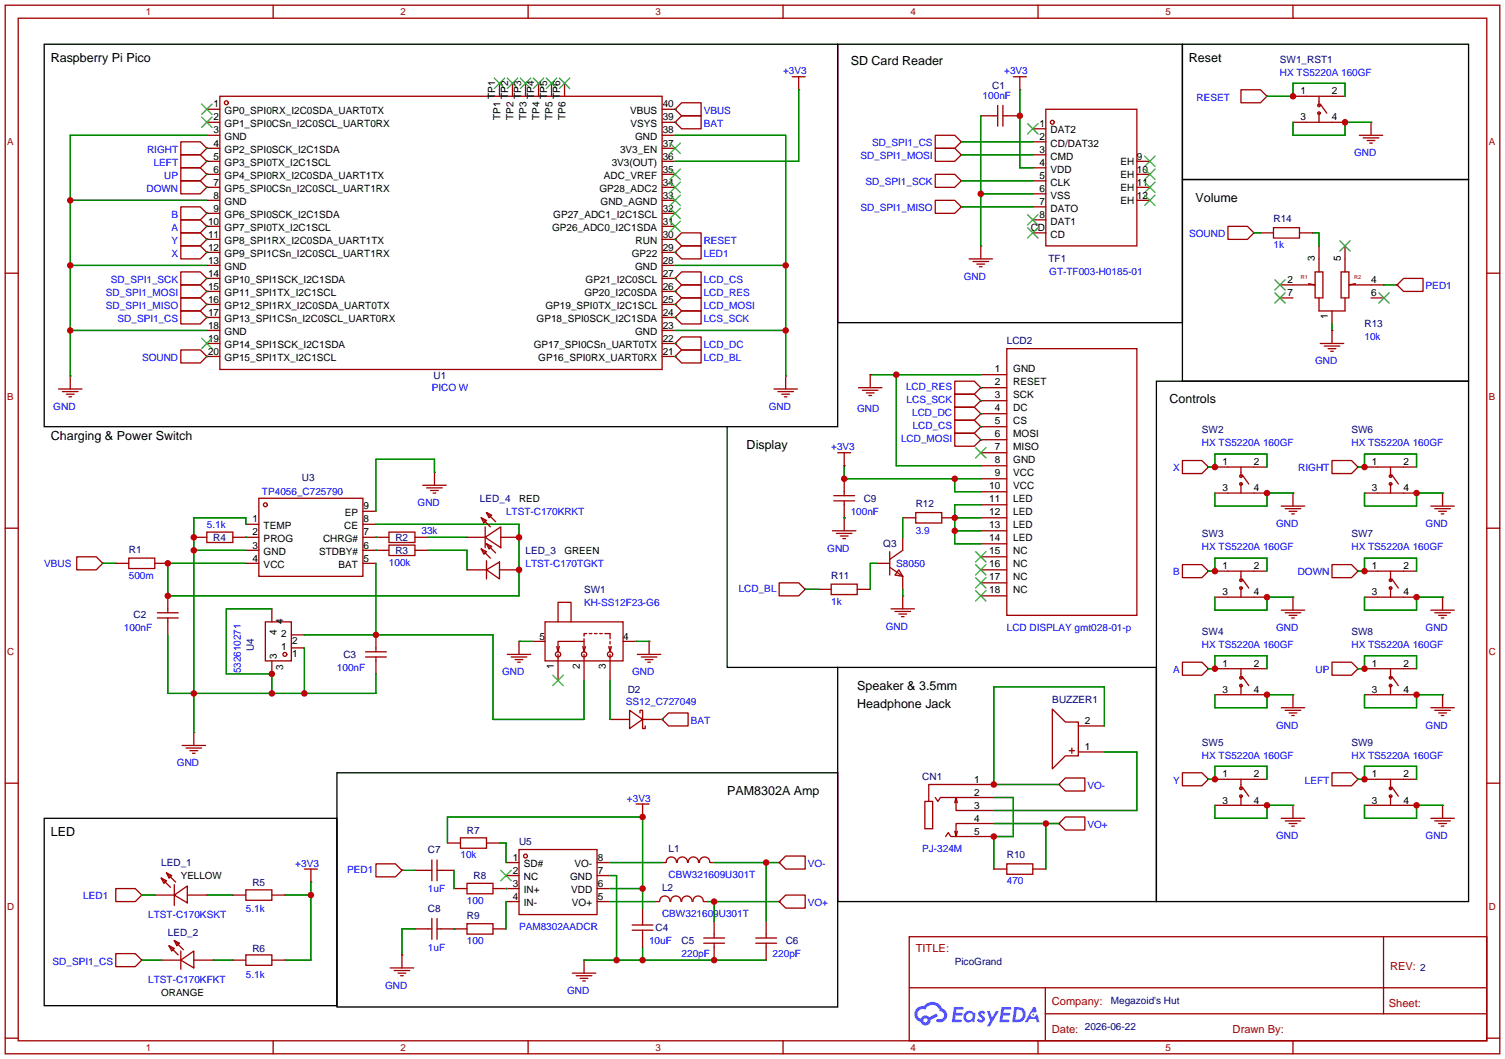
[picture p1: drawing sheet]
<svg xmlns="http://www.w3.org/2000/svg" width="294mm" height="207mm" viewBox="0 0 294 207" stroke-linecap="round" stroke-linejoin="round" font-family="sans-serif">
<g fill="none" stroke="#a10000" stroke-width=".25">
<path d="M1 1h291.9v204.7h-291.9zM3.6 3.6h286.7v199.6h-286.7zM53.3 1v2.6M103.1 1v2.6M152.9 1v2.6M202.7 1v2.6M252.5 1v2.6M1 53.3h2.6M290.3 53.3h2.6M1 103.1h2.6M290.3 103.1h2.6M1 152.9h2.6"/>
<path d="M290.3 152.9h2.6M177.5 182.9h112.8v20.3h-112.8zM177.6 192.8h112.6M204.1 197.9h86.1M204.1 192.8v10.2M270.2 182.9v15M1 202.7h2.6M53.3 203.2v2.5M103.1 203.2v2.5M152.9 203.2v2.5M202.7 203.2v2.5M252.5 203.2v2.5"/>
<path d="M290.3 202.7h2.6"/>
</g>
<g fill="#5487ff">
<path d="M191.2 197.5l.5-.2 .4 .1 .3 .3-.2 .4a.33 .33 0 0 0-.3-.3 .33 .33 0 0 0-.4 .1l.1 .1a.86 .86 0 0 1 .7 .7 .86 .86 0 0 1-.3 .8l-.7 .1-.6-.4 .4-.4 .5 .3 .2-.1v-.2a.88 .88 0 0 1-.6-1.3z"/>
<path d="M192.7 197.4h.6l.4 1.3 .8-1.3h.6l-1.8 3h-.6l.6-1.1z"/>
<path d="M186.3 196.6h1.6l.3 .1-.1 .4h-1.3l-.1 .6h1.1l.2 .3-.3 .3h-1.1l-.1 .8h1.2l.1 .2-.1 .2-1.8 .1z"/>
<path d="M195.6 196.6h1.6l.2 .1v.4h-1.3l-.1 .6h1.1l.2 .3-.3 .3h-1.1l-.1 .8h1.2l.1 .2-.1 .2-1.9 .1z"/>
<path d="M201.7 196.6h.5l.3 .9-.5 .2a.5 .5 0 0 0-.7 .2 .5 .5 0 0 0 .3 .7 .5 .5 0 0 0 .6-.4l.4-.2 .4 1.6h-.6l-.1-.7h-1.2l-.4 .7h-.6z"/>
<path d="M198 196.6l-.4 3h1a1.51 1.51 0 0 0 1.7-1.5 1.51 1.51 0 0 0-1.8-1.5zM198.6 197.1a1.02 1.02 0 0 1 1.1 1.2 1.02 1.02 0 0 1-1.4 .8z"/>
<path d="M188.5 197.6a1.11 1.11 0 0 0-.3 1.6 1.11 1.11 0 0 0 1.6 .2l.5 .2 .2-1.7-.1-.1-.3-.1a1.02 1.02 0 0 0-1.6-.1zM188.6 198.5a.67 .67 0 0 1 1.3 0 .67 .67 0 0 1-1.3 0z"/>
<path d="M179 196.9a1.58 1.58 0 0 0 .8 2.6 1.01 1.01 0 0 0 1.1 .7 1.01 1.01 0 0 0 .8-1.1l1.4-.7-.3-.5-1.3 .7a1.03 1.03 0 0 0-1.7 .3 1 1 0 0 1-.5-1.4 1 1 0 0 1 1.4-.3 1.49 1.49 0 0 1 1.5-1 1.49 1.49 0 0 1 1.4 1.2 .82 .82 0 0 1 .7 1.1 .82 .82 0 0 1-1.2 .5 .31 .31 0 0 0-.3 .3 .31 .31 0 0 0 .3 .3 1.43 1.43 0 0 0 1.8-.9 1.43 1.43 0 0 0-.9-1.8 2.19 2.19 0 0 0-3.7-.5l-.8 .1zM180.3 199.2a.4 .4 0 0 1 .8 0 .4 .4 0 0 1-.8 0z"/>
<circle cx="201.8" cy="198.1" r=".19"/>
</g>
<g fill="none" stroke="#a10000" stroke-width=".25">
<path d="M42.9 18.8h86.4v53.3h-86.4zM97.5 16.3v2.5M100.1 16.3v2.5M102.6 16.3v2.5M105.2 16.3v2.5M107.7 16.3v2.5M110.2 16.3v2.5M154.7 15h2.5M156 17.5h.1M156 15v2.5M197.9 15h2.5M199.1 17.5h.1"/>
<path d="M199.1 15v2.5M242.3 17.5h3.8l1.3 1.3-1.3 1.3h-3.8zM247.4 18.8h.1M252.5 18.8h10.1M257.6 18.8v1.8M35.3 27.7h3.8l1.3 1.3-1.3 1.2h-3.8zM35.3 30.2h3.8l1.3 1.3-1.3 1.3h-3.8zM35.3 32.8h3.8l1.3 1.2-1.3 1.3h-3.8zM35.3 35.3h3.8l1.3 1.3-1.3 1.2h-3.8zM40.4 29h.1M40.4 31.5h.1M40.4 34h.1"/>
<path d="M40.4 36.6h.1M40.4 21.3h2.5M40.4 23.9h2.5M40.4 26.4h2.5M40.4 29h2.5M40.4 31.5h2.5M40.4 34h2.5M40.4 36.6h2.5M40.4 39.1h2.5M129.3 21.3h2.5M129.3 23.9h2.5M129.3 26.4h2.5"/>
<path d="M129.3 29h2.5M129.3 31.5h2.5M129.3 34h2.5M129.3 36.6h2.5M129.3 39.1h2.5M131.8 21.3h.1M131.8 23.9l1.3-1.3h3.8v2.5h-3.8zM131.8 23.9h.1M133.1 20.1h3.8v2.5h-3.8l-1.3-1.3zM182.6 39.1h3.8l1.3 1.3-1.3 1.3h-3.8zM182.6 29h3.8l1.3 1.2-1.3 1.3h-3.8zM182.6 26.4h3.8l1.3 1.3-1.3 1.3h-3.8z"/>
<path d="M182.6 34h3.8l1.3 1.3-1.3 1.3h-3.8zM187.7 30.2h.1M187.7 27.7h.1M187.7 35.3h.1M191.5 22.6h3.3M194.8 20.6v4M195.8 20.6v4M195.8 22.6h3.3M201.7 25.1h2.5M201.7 27.7h2.5M201.7 30.2h2.5M201.7 32.8h2.5"/>
<path d="M201.7 35.3h2.5M201.7 37.8h2.5M204.2 21.3h17.8v26.7h-17.8zM222 31.5h2.5M222 34h2.5M222 36.6h2.5M222 39.1h2.5M252.5 23.9h10.1M257.6 22.1v1.8M257.8 20.3l1.3 1.8M265.4 26.4h4.6M266.2 26.9h3"/>
<path d="M267 27.4h1.5M267.5 27.9h.5M267.7 23.9h.1M267.7 23.9v2.5M35.3 40.4h3.8l1.3 1.3-1.3 1.2h-3.8zM35.3 42.9h3.8l1.3 1.3-1.3 1.3h-3.8zM35.3 45.5h3.8l1.3 1.2-1.3 1.3h-3.8zM35.3 48h3.8l1.3 1.3-1.3 1.2h-3.8zM35.3 53.1h3.8l1.3 1.3-1.3 1.2h-3.8zM35.3 55.6h3.8l1.3 1.3-1.3 1.3h-3.8zM35.3 58.2h3.8l1.3 1.2-1.3 1.3h-3.8zM40.4 41.7h.1"/>
<path d="M40.4 44.2h.1M40.4 46.7h.1M40.4 49.3h.1M40.4 54.4h.1M40.4 56.9h.1M40.4 59.4h.1M40.4 41.7h2.5M40.4 44.2h2.5M40.4 46.7h2.5M40.4 49.3h2.5M40.4 51.8h2.5M40.4 54.4h2.5"/>
<path d="M40.4 56.9h2.5M40.4 59.4h2.5M129.3 41.7h2.5M129.3 44.2h2.5M129.3 46.7h2.5M129.3 49.3h2.5M129.3 51.8h2.5M129.3 54.4h2.5M129.3 56.9h2.5M129.3 59.4h2.5M131.8 46.7h.1M131.8 49.3l1.3-1.3h3.8v2.5h-3.8z"/>
<path d="M131.8 49.3h.1M131.8 54.4h.1M131.8 56.9h.1M131.8 59.4l1.3-1.2h3.8v2.5h-3.8zM131.8 59.4h.1M133.1 45.5h3.8v2.5h-3.8l-1.3-1.3zM133.1 53.1h3.8v2.5h-3.8l-1.3-1.2zM133.1 55.6h3.8v2.6h-3.8l-1.3-1.3zM187.7 40.4h.1M189.2 50.5h4.6M190 51.1h3M190.8 51.6h1.5"/>
<path d="M191.3 52.1h.5M191.5 48h.1M191.5 48v2.5M201.7 40.4h2.5M201.7 42.9h2.5M201.7 45.5h2.5M239.8 44.2h3.8l1.3 1.3-1.3 1.2h-3.8zM244.9 45.5h.1M246.1 45.5h2.6M248.7 44.5h5v2h-5zM249.9 58.2h2.6M253.7 45.5h2.6"/>
<path d="M255.5 55.4l1.3 .2h-6.9M256.8 53.1h1.5v5.1h-1.5zM257.6 48v5.1M257.6 58.2v2.5h5v-2.5M261.9 53.1h1.5v5.1h-1.5zM262.6 48v5.1M264.7 55.4l-1.3 .2h6.9M267.7 58.2h2.6M272.8 55.6h.1M274.1 54.4h3.8v2.5h-3.8l-1.3-1.3zM11.4 75.9h4.6M12.2 76.5h3"/>
<path d="M13 77h1.5M13.5 77.5h.5M13.7 73.4h.1M13.7 73.4v2.5M35.3 60.7h3.8l1.3 1.3-1.3 1.2h-3.8zM35.3 68.3h3.8l1.3 1.3-1.3 1.3h-3.8zM40.4 62h.1M40.4 69.6h.1M40.4 62h2.5M40.4 64.5h2.5M40.4 67.1h2.5M40.4 69.6h2.5"/>
<path d="M129.3 62h2.5M129.3 64.5h2.5M129.3 67.1h2.5M129.3 69.6h2.5M131.8 62l1.3-1.3h3.8v2.5h-3.8zM131.8 62h.1M131.8 67.1h.1M131.8 69.6l1.3-1.3h3.8v2.6h-3.8zM131.8 69.6h.1M133.1 65.8h3.8v2.5h-3.8l-1.3-1.2zM151.1 75.9h4.6M151.9 76.5h3"/>
<path d="M152.7 77h1.5M153.2 77.5h.5M153.4 73.4h.1M153.4 73.4v2.5M167.6 75.7h4.6M168.4 76.2h3M169.2 76.7h1.5M169.7 77.2h.5M169.9 73.2h.1M169.9 73.2v2.5M186.4 77h3.8l1.3 1.2-1.3 1.3h-3.8zM186.4 79.5h3.8l1.3 1.3-1.3 1.2h-3.8z"/>
<path d="M186.4 74.4h3.8l1.3 1.3-1.3 1.3h-3.8zM191.5 78.2h.1M191.5 75.7h.1M191.5 73.2h5.1M191.5 75.7h5.1M191.5 78.2h5.1M196.6 68.1h25.4v52h-25.4zM257.8 67.1h4.6M258.6 67.6h3M259.3 68.1h1.6M259.8 68.6h.5M260.1 64.5h.1"/>
<path d="M260.1 60.7v2.5M260.1 64.5v2.6M50.5 97.3h20.4v15.2h-20.4zM70.9 99.8h2.5M82.5 94.7h4.6M83.3 95.3h3.1M84.1 95.8h1.5M84.6 96.3h.5M84.8 92.2h.1M84.8 92.2v2.5M162.8 97.8h4.1M162.8 96.8h4.1"/>
<path d="M163.6 88.4h2.5M164.8 90.9h.1M164.8 88.4v2.5M164.8 93.5v3.3M164.8 97.8v5.8M186.4 84.6h3.8l1.3 1.3-1.3 1.2h-3.8zM186.4 82h3.8l1.3 1.3-1.3 1.3h-3.8zM191.5 85.9h.1M191.5 83.3h.1M191.5 80.8h.1M191.5 80.8h5.1M191.5 83.3h5.1"/>
<path d="M191.5 85.9h5.1M191.5 88.4h5.1M191.5 90.9h5.1M191.5 93.5h5.1M191.5 96h5.1M191.5 98.6h5.1M230.9 89.9h3.8l1.3 1.3-1.3 1.3h-3.8zM236 91.2h.1M237.2 91.2h10.2M237.2 96.3h10.2M242.3 91.2v1.8M242.3 94.5v1.8"/>
<path d="M242.6 92.7l1.2 1.8M250.2 98.8h4.6M251 99.3h3M251.7 99.8h1.5M252.5 96.3h.1M252.5 96.3v2.5M260.1 89.9h3.8l1.3 1.3-1.3 1.3h-3.8zM265.2 91.2h.1M266.4 91.2h10.2M266.4 96.3h10.2M271.5 91.2v1.8M271.5 94.5v1.8"/>
<path d="M271.8 92.7l1.2 1.8M279.4 98.8h4.6M280.2 99.3h3M280.9 99.8h1.5M281.7 96.3h.1M281.7 96.3v2.5M15 108.7h3.8l1.3 1.3-1.3 1.3h-3.8zM20.1 110h.1M22.6 110h2.5M25.1 109h5.1v2h-5.1zM30.2 110h2.6M30.7 119.6h4.1"/>
<path d="M32.8 116.3v3.3M37.8 104.9h2.6M40.4 103.9h5.1v2h-5.1zM45.5 104.9h5M48 102.4h2.5M48 107.4h2.5M48 110h2.5M53.1 118.9v2.5M70.9 102.4h2.5M70.9 104.9h5M70.9 107.4h5M70.9 110h2.5"/>
<path d="M75.9 103.9h5.1v2h-5.1zM75.9 106.4h5.1v2.1h-5.1zM81 104.9h2.6M81 107.4h2.6M91.2 104.9h3.5M91.2 111.3h3.8M94 101.1l1 .5-.5 .5zM94 107.2l1 .5-.5 .5zM94 101.1l1.8 1.8M94 107.2l1.8 1.8M94.7 104.9l3.1-2v4zM94.7 102.9v4"/>
<path d="M95 100.1l1 .5-.5 .5zM95 111.3l2.5-1.6v3.3zM95 106.2l1 .5-.5 .5zM95 100.1l1.8 1.8M95 109.5v3.5M95 106.2l1.8 1.8M97.5 111.3h3.8M97.8 104.9h3.5M152.1 113.8h3.9l1.2 1.3-1.2 1.2h-3.9zM157.2 115.1h.1M159.8 115.1h2.5M162.3 114h5.1v2.1h-5.1z"/>
<path d="M162.6 103.6h4.5M163.3 104.1h3.1M164.1 104.6h1.5M164.6 105.2h.5M164.8 101.1h.1M167.4 115.1h2.5M171.2 110h2.5M173.7 110.7l2.6 1.8M173.7 107.7v4.6M174 118.9h4.6M174.8 119.4h3M175.5 111.3l.8 1.2-1.5-.2z"/>
<path d="M175.5 119.9h1.5M176.3 116.3h.1M176.3 101.1h2.5M176.3 104.9v2.5l-2.6 1.8M176.3 112.5v2.6M176.3 116.3v2.6M178.8 100.1h5.1v2h-5.1zM183.9 101.1h2.5M191.5 101.1h5.1M191.5 106.2h5.1M191.5 108.7h5.1M191.5 111.3h5.1"/>
<path d="M191.5 113.8h5.1M191.5 116.3h5.1M191.5 103.6h5.1M230.9 110.2h3.8l1.3 1.3-1.3 1.3h-3.8zM236 111.5h.1M237.2 111.5h10.2M237.2 116.6h10.2M242.3 111.5v1.8M242.3 114.8v1.8M242.6 113l1.2 1.8M250.2 119.1h4.6M251 119.6h3"/>
<path d="M252.2 100.3h.5M252.5 116.6h.1M252.5 116.6v2.5M260.1 110.2h3.8l1.3 1.3-1.3 1.3h-3.8zM265.2 111.5h.1M266.4 111.5h10.2M266.4 116.6h10.2M271.5 111.5v1.8M271.5 114.8v1.8M271.8 113l1.2 1.8M279.4 119.1h4.6M280.2 119.6h3"/>
<path d="M281.4 100.3h.5M281.7 116.6h.1M281.7 116.6v2.5M30.7 120.7h4.1M32.8 120.7v3.3M51.8 121.4h5.1v7.6h-5.1zM53.1 129v2.6M56.9 126.5h2.5M56.9 124h2.5M71.4 128.3h4M71.4 127.3h4M73.4 124v3.3"/>
<path d="M73.4 128.3v3.3M99.1 127.8h4.5M99.8 128.3h3.1M100.6 128.8h1.5M101.1 129.3h.5M101.3 125.2h.1M101.3 125.2v2.6M103.9 125.2h2.5M106.4 121.4h15.3v7.6h-15.3zM108.7 126.2l.3 1.1M109 121.4v-3.8h2.5v3.8M109 127.3v-2.1h5v2.1"/>
<path d="M109 127.8v5M109.2 126.2l-.2 1.1M113.8 126.2l.2 1.1M114 124.7v.5M114 127.8v5M114.3 126.2l-.3 1.1M114.6 123.7h-.6v.5M115.1 123.7h.5M116.1 123.7h.5M117.1 123.7h.5M118.1 123.7h1v1M118.9 126.2l.2 1.1 .3-1.1"/>
<path d="M119.1 125.2v.5M119.1 126.2v.5M119.1 127.8v5M121.7 125.2h2.5M122.9 138.7l2.6 1.8-2.6 1.7zM124.5 127.8h4.5M125 139.2v-.5h.5v3.5h.5v-.5M125.2 128.3h3.1M126 128.8h1.5M126.5 129.3h.5M126.7 125.2h.1M126.7 125.2v2.6"/>
<path d="M130.6 139.2h3.8v2.5h-3.8l-1.3-1.2zM176 120.4h.5M205.5 138.4l2.5 2.6h2.6v6.6h-2.6l-2.5 2.5zM230.9 129.3h3.8l1.3 1.3-1.3 1.2h-3.8zM236 130.6h.1M237.2 130.6h10.2M237.2 135.6h10.2M242.3 130.6v1.7M242.3 133.9v1.7M242.6 132.1l1.2 1.8M250.2 138.2h4.6M251 138.7h3"/>
<path d="M251.7 120.1h1.5M251.7 139.2h1.5M252.2 120.7h.5M252.2 139.7h.5M252.5 135.6h.1M252.5 135.6v2.6M260.1 129.3h3.8l1.3 1.3-1.3 1.2h-3.8zM265.2 130.6h.1M266.4 130.6h10.2M266.4 135.6h10.2M271.5 130.6v1.7M271.5 133.9v1.7"/>
<path d="M271.8 132.1l1.2 1.8M279.4 138.2h4.6M280.2 138.7h3M280.9 120.1h1.5M280.9 139.2h1.5M281.4 120.7h.5M281.4 139.7h.5M281.7 135.6h.1M281.7 135.6v2.6M35.6 145.5h4.5M36.3 146.1h3.1M37.1 146.6h1.5"/>
<path d="M37.6 147.1h.5M37.8 143h.1M37.8 143v2.5M119.1 140.5h3.8M124.2 157h2.5M125.5 159.5h.1M125.5 140.5h3.8M125.5 157v2.5M129.3 140.5h.1M180.6 156.5h1.5v5.3h-1.5zM182.6 155.7l.5 .8 .5-.8h10.5M186.4 156.7l.3-1v2.5h7.4"/>
<path d="M186.7 155.7l.2 1M194.1 153.2h-12.7v3.3M206.8 153.2h.1M208 151.9h3.8v2.5h-3.8l-1.2-1.2zM208 159.5h3.8v2.6h-3.8l-1.2-1.3zM208.8 146.6h1M209.3 146.1v1M210.6 141.7h5M210.6 146.8h5M230.9 150.9h3.8l1.3 1.2-1.3 1.3h-3.8zM236 152.1h.1M237.2 152.1h10.2"/>
<path d="M237.2 157.2h10.2M242.3 152.1v1.8M242.3 155.4v1.8M242.6 153.7l1.2 1.7M250.2 159.8h4.6M252.5 157.2h.1M252.5 157.2v2.6M260.1 150.9h3.8l1.3 1.2-1.3 1.3h-3.8zM265.2 152.1h.1M266.4 152.1h10.2M266.4 157.2h10.2M271.5 152.1v1.8"/>
<path d="M271.5 155.4v1.8M271.8 153.7l1.2 1.7M279.4 159.8h4.6M281.7 157.2h.1M281.7 157.2v2.6M22.6 173.5h3.8l1.3 1.3-1.3 1.2h-3.8zM27.7 174.8h.1M30.2 174.8h3.8M31.5 171.5l1 .5-.5 .5zM31.5 171.5l1.8 1.7M32.5 170.4l1 .5-.5 .6zM32.5 170.4l1.8 1.8"/>
<path d="M34 174.8l2.6-1.8v3.3zM34 172.7v4.1M36.6 174.8h3.8M45.5 174.8h2.5M48 173.7h5.1v2.1h-5.1zM53.1 174.8h2.5M59.4 169.7h2.6M60.7 172.2h.1M60.7 169.7v2.5M73.4 168.7h3.8l1.3 1.2-1.3 1.3h-3.8zM78.5 169.9h.1M81 169.9h3.3"/>
<path d="M84.3 167.9v4.1M84.3 179.3v4.1M85.3 167.9v4.1M85.3 179.3v4.1M85.3 169.9h3.3M87.4 164.6h2.5M88.6 173.5h2.6M89.9 163.6h5.1v2h-5.1zM91.2 172.5h5.1v2h-5.1zM95 164.6h2.5M96.3 173.5h5M98.8 168.4h2.5"/>
<path d="M98.8 170.9h2.5M98.8 176h2.5M101.3 165.9h15.3v12.7h-15.3zM116.6 168.4h2.5M116.6 170.9h2.5M116.6 173.5h2.5M116.6 176h2.5M125.5 177.3v3.3M128 176h.8M128.8 176a1.01 1.01 0 0 1 1-1.1 1.01 1.01 0 0 1 1 1.1M129.3 168.4h.7M130.1 168.4a1.01 1.01 0 0 1 1-1.1 1.01 1.01 0 0 1 1 1.1"/>
<path d="M131 176a1.01 1.01 0 0 1 1-1.1 1.01 1.01 0 0 1 1 1.1M132.2 168.4a1.01 1.01 0 0 1 1-1.1 1.01 1.01 0 0 1 1.1 1.1M133.1 176a1.01 1.01 0 0 1 1-1.1 1.01 1.01 0 0 1 1 1.1M134.4 168.4a1.01 1.01 0 0 1 1-1.1 1.01 1.01 0 0 1 1 1.1M135.3 176a1.01 1.01 0 0 1 1-1.1 1.01 1.01 0 0 1 1 1.1M136.6 168.4a1.01 1.01 0 0 1 1-1.1 1.01 1.01 0 0 1 1 1.1M137.4 176h.8M138.7 168.4h.7M139.4 179.8v3.3M149.6 179.8v3.3M152.1 168.4l1.3-1.3h3.8v2.6h-3.8zM152.1 168.4h.1"/>
<path d="M152.1 176l1.3-1.2h3.8v2.5h-3.8zM152.1 176h.1M184.7 163.3l.5-.7 .5 .7h8.4M186.9 162.3l-.2 1M194.1 160.8h-7.4v2.5l-.3-1M194.1 169.7h2.5M196.6 168.7h5.1v2h-5.1zM201.7 169.7h2.5M206.8 160.8h.1M251 160.3h3M251.7 160.8h1.5M252.2 161.3h.5"/>
<path d="M280.2 160.3h3M280.9 160.8h1.5M281.4 161.3h.5M22.6 186.2h3.8l1.3 1.3-1.3 1.2h-3.8zM27.7 187.5h.1M31.5 187.5h3.8M33 184.7l1 .5-.5 .5zM33 184.7l1.8 1.7M34 183.6l1.1 .6-.6 .5zM34 183.6l1.8 1.8M35.3 187.5l2.5-1.8v3.3zM35.3 185.7v3.5"/>
<path d="M37.8 187.5h3.9M45.5 187.5h2.5M48 186.4h5.1v2.1h-5.1zM53.1 187.5h2.5M76.2 189h4.6M77 189.5h3M77.7 190h1.5M78.2 190.5h.5M78.5 186.4h.1M78.5 186.4v2.6M81 181.4h3.3M85.3 181.4h5.9"/>
<path d="M91.2 180.3h5.1v2.1h-5.1zM96.3 181.4h2.5M111.8 190h4.5M112.5 190.5h3.1M113.3 191h1.5M113.8 191.5h.5M114 187.5h.1M114 187.5v2.5M123.4 180.6h4.1M123.4 181.6h4.1M125.5 181.6v3.3M137.4 184.2h4.1"/>
<path d="M137.4 183.1h4.1M139.4 184.2v3.3M147.6 184.2h4M147.6 183.1h4M149.6 184.2v3.3"/>
<circle cx="44.2" cy="20.1" r=".38"/>
<circle cx="205.5" cy="23.9" r=".38"/>
<circle cx="257.6" cy="20.6" r=".25"/>
<circle cx="257.6" cy="22.1" r=".25"/>
<circle cx="51.8" cy="98.6" r=".38"/>
<circle cx="242.3" cy="94.5" r=".25"/>
<circle cx="242.3" cy="93" r=".25"/>
<circle cx="271.5" cy="94.5" r=".25"/>
<circle cx="271.5" cy="93" r=".25"/>
<circle cx="242.3" cy="113.3" r=".25"/>
<circle cx="242.3" cy="114.8" r=".25"/>
<circle cx="271.5" cy="113.3" r=".25"/>
<circle cx="271.5" cy="114.8" r=".25"/>
<circle cx="55.6" cy="127.8" r=".38"/>
<circle cx="109" cy="127.8" r=".51"/>
<circle cx="114" cy="127.8" r=".51"/>
<circle cx="119.1" cy="127.8" r=".51"/>
<circle cx="242.3" cy="133.9" r=".25"/>
<circle cx="242.3" cy="132.3" r=".25"/>
<circle cx="271.5" cy="133.9" r=".25"/>
<circle cx="271.5" cy="132.3" r=".25"/>
<circle cx="242.3" cy="155.4" r=".25"/>
<circle cx="242.3" cy="153.9" r=".25"/>
<circle cx="271.5" cy="155.4" r=".25"/>
<circle cx="271.5" cy="153.9" r=".25"/>
<circle cx="102.6" cy="167.1" r=".38"/>
</g>
<g fill="none" stroke="#3c3" stroke-width=".25">
<path d="M96.5 15.2l2.1 2.1M98.6 15.2l-2.1 2.1M99.1 15.2l2 2.1M101.1 15.2l-2 2.1M101.6 15.2l2 2.1M103.6 15.2l-2 2.1M104.1 15.2l2.1 2.1M106.2 15.2l-2.1 2.1M106.7 15.2l2 2.1M108.7 15.2l-2 2.1M109.2 15.2l2.1 2.1M111.3 15.2l-2.1 2.1"/>
<path d="M39.4 20.3l2 2.1M39.4 22.9l2 2M41.4 20.3l-2 2.1M41.4 22.9l-2 2M130.8 38.1l2 2M130.8 35.6l2 2M130.8 33l2 2.1M130.8 27.9l2 2.1M132.8 38.1l-2 2M132.8 35.6l-2 2M132.8 33l-2 2.1M132.8 27.9l-2 2.1"/>
<path d="M200.7 24.1l2 2.1M202.7 24.1l-2 2.1M223.5 30.5l2.1 2M223.5 33l2.1 2.1M223.5 35.6l2.1 2M223.5 38.1l2.1 2M225.6 30.5l-2.1 2M225.6 33l-2.1 2.1M225.6 35.6l-2.1 2M225.6 38.1l-2.1 2M130.8 43.2l2 2M130.8 40.6l2 2.1"/>
<path d="M132.8 43.2l-2 2M132.8 40.6l-2 2.1M200.7 41.9l2 2M200.7 44.5l2 2M202.7 41.9l-2 2M202.7 44.5l-2 2M248.9 57.2l2.1 2M248.9 54.6l2.1 2M251 57.2l-2.1 2M251 54.6l-2.1 2M261.6 47l2.1 2M263.7 47l-2.1 2"/>
<path d="M269.2 57.2l2.1 2M271.3 57.2l-2.1 2M39.4 66l2 2.1M41.4 66l-2 2.1M190.5 87.4l2 2M192.5 87.4l-2 2M190.5 107.7l2 2M190.5 110.2l2 2.1M190.5 112.8l2 2M190.5 115.3l2 2M192.5 107.7l-2 2M192.5 110.2l-2 2.1"/>
<path d="M192.5 112.8l-2 2M192.5 115.3l-2 2M107.9 131.8l2.1 2.1M110 131.8l-2.1 2.1M97.8 169.9l2 2.1M99.8 169.9l-2 2.1"/>
</g>
<path d="M8.6 8.6h155v74.7h-155zM163.6 8.6h67.3v54.4h-67.3zM230.9 8.6h55.9v26.5h-55.9zM230.9 35.1h55.9v39.3h-55.9zM225.8 74.4h61v101.6h-61zM142 83.3v47h21.6M163.6 130.3h62.2v45.7h-62.2zM8.6 159.8h57.2v36.5h-57.2zM65.8 150.9h97.8v45.7h-97.8z" fill="none" stroke="#000" stroke-width=".25"/>
<g fill="none" stroke="#008700" stroke-width=".25">
<path d="M156 17.5v14h-24.2M199.1 17.5v15.3h2.6M247.4 18.8h5.1v-2.5h10.1v2.5M13.7 39.1h26.7M40.4 29h.1M40.4 31.5h.1M40.4 34h.1M40.4 36.6h.1M40.4 26.4h-26.7v47M131.8 23.9h.1M131.8 21.3h.1M131.8 26.4h21.6v47"/>
<path d="M187.7 27.7h14M187.7 35.3h14M187.7 30.2h14M191.5 22.6v25.4M191.5 37.8h10.2M252.5 23.9v2.5h10.1v-2.5h5.1M13.7 51.8h26.7M40.4 41.7h.1M40.4 44.2h.1M40.4 46.7h.1M40.4 49.3h.1M40.4 54.4h.1"/>
<path d="M40.4 56.9h.1M40.4 59.4h.1M131.8 59.4h.1M131.8 56.9h.1M131.8 54.4h.1M131.8 49.3h.1M131.8 46.7h.1M131.8 51.8h21.6M187.7 40.4h14M244.9 45.5h1.2M256.3 45.5h1.3v2.5M270.3 55.6h2.5"/>
<path d="M13.7 64.5h26.7M40.4 62h.1M40.4 69.6h.1M131.8 69.6h.1M131.8 67.1h.1M131.8 62h.1M131.8 64.5h21.6M169.9 73.2h21.6M175 73.2v17.7h16.5M191.5 78.2h.1M191.5 75.7h.1M260.1 63.2v1.3"/>
<path d="M84.8 92.2v-2.5h-11.4v10.1M164.8 90.9v2.6h26.7M186.4 93.5v2.5h5.1M191.5 85.9h.1M191.5 83.3h.1M191.5 80.8h.1M191.5 98.6h-5.1v7.6h5.1M236 91.2h1.2v-2.6h10.2v2.6M237.2 96.3v2.5h10.2v-2.5h5.1M265.2 91.2h1.2v-2.6h10.2v2.6M266.4 96.3v2.5h10.2v-2.5h5.1M20.1 110h2.5"/>
<path d="M37.8 107.4h10.2M48 104.9h.1M48 102.4v-1.3h-10.2v41.9M53.1 118.9h-8.9v12.7h8.9v3.8M73.4 104.9h.1M73.4 107.4h.1M73.4 102.4h27.9v13.9h-68.5v-6.3h15.2M73.4 110v14M83.6 107.4h7.6v3.9M83.6 104.9h7.6M157.2 115.1h2.6M164.8 101.1h.1"/>
<path d="M171.2 110h-1.3v5.1M176.3 101.1v3.8M176.3 115.1v1.2M186.4 101.1h5.1M186.4 103.6h5.1M236 111.5h1.2v-2.5h10.2v2.5M237.2 116.6v2.5h10.2v-2.5h5.1M265.2 111.5h1.2v-2.5h10.2v2.5M266.4 116.6v2.5h10.2v-2.5h5.1M32.8 124v11.4h40.6v-3.8M59.4 126.5v8.9M59.4 124h36.9v16.5h17.7v-7.7"/>
<path d="M101.3 125.2h2.6M119.1 132.8v7.7M124.2 125.2h2.5M236 130.6h1.2v-2.6h10.2v2.6M237.2 135.6v2.6h10.2v-2.6h5.1M265.2 130.6h1.2v-2.6h10.2v2.6M266.4 135.6v2.6h10.2v-2.6h5.1M129.3 140.5h.1M194.1 155.7h3.8v7.6h-3.8v6.4M215.6 146.8h6.4v11.4h-27.9M215.6 141.7v-7.6h-21.5v19.1h12.7M236 152.1h1.2v-2.5h10.2v2.5"/>
<path d="M237.2 157.2v2.6h10.2v-2.6h5.1M265.2 152.1h1.2v-2.5h10.2v2.5M266.4 157.2v2.6h10.2v-2.6h5.1M27.7 174.8h2.5M40.4 174.8h5.1M55.6 174.8h5.1M60.7 172.2v15.3h-5.1M78.5 169.9h2.5M87.4 164.6v-5.1h38.1v17.8M88.6 169.9v3.6M97.5 164.6h1.3v3.8M98.8 173.5h.1"/>
<path d="M98.8 176v5.4M119.1 170.9h1.3v16.6M119.1 176h8.9M119.1 173.5h6.4M119.1 168.4h10.2M138.2 176h13.9M139.4 168.4h12.7M139.4 176v3.8M149.6 168.4v11.4M194.1 160.8h12.7M204.2 160.8v8.9M27.7 187.5h3.8"/>
<path d="M41.7 187.5h3.8M81 181.4h-2.5v5M88.6 181.4h.1M114 187.5h35.6M125.5 184.9v2.6"/>
</g>
<g fill="#c00">
<circle cx="13.7" cy="64.5" r=".63"/>
<circle cx="13.7" cy="51.8" r=".63"/>
<circle cx="13.7" cy="39.1" r=".63"/>
<circle cx="153.4" cy="64.5" r=".63"/>
<circle cx="153.4" cy="51.8" r=".63"/>
<circle cx="191.5" cy="37.8" r=".63"/>
<circle cx="199.1" cy="22.6" r=".63"/>
<circle cx="252.5" cy="18.8" r=".63"/>
<circle cx="262.6" cy="23.9" r=".63"/>
<circle cx="247.4" cy="96.3" r=".63"/>
<circle cx="237.2" cy="91.2" r=".63"/>
<circle cx="247.4" cy="116.6" r=".63"/>
<circle cx="237.2" cy="111.5" r=".63"/>
<circle cx="247.4" cy="135.6" r=".63"/>
<circle cx="237.2" cy="130.6" r=".63"/>
<circle cx="247.4" cy="157.2" r=".63"/>
<circle cx="237.2" cy="152.1" r=".63"/>
<circle cx="276.6" cy="96.3" r=".63"/>
<circle cx="266.4" cy="91.2" r=".63"/>
<circle cx="276.6" cy="116.6" r=".63"/>
<circle cx="266.4" cy="111.5" r=".63"/>
<circle cx="276.6" cy="135.6" r=".63"/>
<circle cx="266.4" cy="130.6" r=".63"/>
<circle cx="276.6" cy="157.2" r=".63"/>
<circle cx="266.4" cy="152.1" r=".63"/>
<circle cx="101.3" cy="104.9" r=".63"/>
<circle cx="101.3" cy="111.3" r=".63"/>
<circle cx="32.8" cy="116.3" r=".63"/>
<circle cx="32.8" cy="110" r=".63"/>
<circle cx="53.1" cy="135.4" r=".63"/>
<circle cx="37.8" cy="135.4" r=".63"/>
<circle cx="37.8" cy="107.4" r=".63"/>
<circle cx="37.8" cy="104.9" r=".63"/>
<circle cx="59.4" cy="135.4" r=".63"/>
<circle cx="53.1" cy="131.6" r=".63"/>
<circle cx="73.4" cy="124" r=".63"/>
<circle cx="120.4" cy="187.5" r=".63"/>
<circle cx="125.5" cy="187.5" r=".63"/>
<circle cx="139.4" cy="187.5" r=".63"/>
<circle cx="125.5" cy="173.5" r=".63"/>
<circle cx="125.5" cy="159.5" r=".63"/>
<circle cx="139.4" cy="176" r=".63"/>
<circle cx="149.6" cy="168.4" r=".63"/>
<circle cx="194.1" cy="163.3" r=".63"/>
<circle cx="204.2" cy="160.8" r=".63"/>
<circle cx="194.1" cy="153.2" r=".63"/>
<circle cx="186.4" cy="103.6" r=".63"/>
<circle cx="186.4" cy="101.1" r=".63"/>
<circle cx="186.4" cy="93.5" r=".63"/>
<circle cx="164.8" cy="93.5" r=".63"/>
<circle cx="175" cy="73.2" r=".63"/>
<circle cx="60.7" cy="174.8" r=".63"/>
</g>
<g font-size="2.4">
<text x="9.9" y="12.2">Raspberry Pi Pico</text>
<text x="166.1" y="12.7">SD Card Reader</text>
<text x="232.2" y="12.2">Reset</text>
<text x="233.4" y="39.4">Volume</text>
<text x="228.3" y="78.8">Controls</text>
<text x="9.9" y="85.8">Charging &amp; Power Switch</text>
<text x="145.8" y="87.7">Display</text>
<text x="167.4" y="134.6">Speaker &amp; 3.5mm</text>
<text x="167.4" y="138.2">Headphone Jack</text>
<text x="142" y="155.2">PAM8302A Amp</text>
<text x="9.9" y="163.3">LED</text>
</g>
<g font-size="2.2" fill="#a00000">
<text x="178.8" y="185.9">TITLE:</text>
<text x="271.4" y="189.3">REV: 2</text>
<text x="205.4" y="196.1">Company:</text>
<text x="271.2" y="196.6">Sheet:</text>
<text x="205.4" y="201.7">Date:</text>
<text x="240.7" y="201.7">Drawn By:</text>
</g>
<g font-size="2" fill="#00f">
<text x="152.9" y="14.5">+3V3</text>
<text x="196.1" y="14.5">+3V3</text>
<text x="249.9" y="14.7">HX TS5220A 160GF</text>
<text x="137.4" y="22.2">VBUS</text>
<text x="191.9" y="19.4">100nF</text>
<text x="233.6" y="19.7">RESET</text>
<text x="28.7" y="29.8">RIGHT</text>
<text x="137.4" y="24.7">BAT</text>
<text x="170.3" y="28.5">SD_SPI1_CS</text>
<text x="30" y="32.4">LEFT</text>
<text x="32.1" y="34.9">UP</text>
<text x="168" y="31.1">SD_SPI1_MOSI</text>
<text x="264.4" y="30.5">GND</text>
<text x="28.6" y="37.5">DOWN</text>
<text x="168" y="41.2">SD_SPI1_MISO</text>
<text x="169" y="36.1">SD_SPI1_SCK</text>
<text x="33.5" y="42.5">B</text>
<text x="33.5" y="45.1">A</text>
<text x="33.5" y="47.6">Y</text>
<text x="137.4" y="47.6">RESET</text>
<text x="232.2" y="46.3">SOUND</text>
<text x="33.5" y="50.2">X</text>
<text x="137.4" y="50.1">LED1</text>
<text x="204.9" y="53.7">GT-TF003-H0185-01</text>
<text x="248.7" y="48.4">1k</text>
<text x="20.7" y="57.8">SD_SPI1_MOSI</text>
<text x="21.7" y="55.2">SD_SPI1_SCK</text>
<text x="137.4" y="55.2">LCD_CS</text>
<text x="137.4" y="57.7">LCD_RES</text>
<text x="188.2" y="54.7">GND</text>
<text x="278.4" y="56.5">PED1</text>
<text x="20.7" y="60.3">SD_SPI1_MISO</text>
<text x="23" y="62.9">SD_SPI1_CS</text>
<text x="137.4" y="60.3">LCD_MOSI</text>
<text x="137.4" y="62.8">LCS_SCK</text>
<text x="27.7" y="70.5">SOUND</text>
<text x="137.4" y="67.9">LCD_DC</text>
<text x="137.4" y="70.4">LCD_BL</text>
<text x="256.8" y="71.2">GND</text>
<text x="266.4" y="66.5">10k</text>
<text x="84.3" y="76.4">PICO W</text>
<text x="176.9" y="76.2">LCD_RES</text>
<text x="10.4" y="80.1">GND</text>
<text x="150.1" y="80.1">GND</text>
<text x="167.4" y="80.4">GND</text>
<text x="177" y="78.8">LCS_SCK</text>
<text x="178.1" y="81.3">LCD_DC</text>
<text x="178.2" y="83.8">LCD_CS</text>
<text x="162.3" y="87.8">+3V3</text>
<text x="175.9" y="86.4">LCD_MOSI</text>
<text x="234.7" y="87.1">HX TS5220A 160GF</text>
<text x="263.9" y="87.1">HX TS5220A 160GF</text>
<text x="229.1" y="92">X</text>
<text x="253.5" y="92">RIGHT</text>
<text x="51.2" y="96.6">TP4056_C725790</text>
<text x="81.5" y="98.8">GND</text>
<text x="98.8" y="100.5">LTST-C170KRKT</text>
<text x="166.1" y="100.5">100nF</text>
<text x="40.4" y="103">5.1k</text>
<text x="82.3" y="104.3">33k</text>
<text x="161.5" y="107.7">GND</text>
<text x="178.8" y="104.3">3.9</text>
<text x="234.7" y="107.5">HX TS5220A 160GF</text>
<text x="249.2" y="102.9">GND</text>
<text x="263.9" y="107.5">HX TS5220A 160GF</text>
<text x="278.4" y="102.9">GND</text>
<text x="8.6" y="110.7">VBUS</text>
<text x="25.1" y="113">500m</text>
<text x="75.9" y="110.4">100k</text>
<text x="102.6" y="110.7">LTST-C170TGKT</text>
<text x="175" y="110.7">S8050</text>
<text x="229.1" y="112.3">B</text>
<text x="253.4" y="112.3">DOWN</text>
<text x="114" y="118.3">KH-SS12F23-G6</text>
<text x="144.3" y="115.6">LCD_BL</text>
<text x="162.3" y="118">1k</text>
<text x="24.2" y="123.3">100nF</text>
<text x="173" y="123">GND</text>
<text x="196.6" y="123.1">LCD DISPLAY gmt028-01-p</text>
<text x="249.2" y="123.2">GND</text>
<text x="278.4" y="123.2">GND</text>
<text x="47" y="131.5" transform="rotate(-90 47 131.5)">532610271</text>
<text x="65.8" y="131">100nF</text>
<text x="98" y="131.9">GND</text>
<text x="123.4" y="131.9">GND</text>
<text x="229.1" y="131.4">A</text>
<text x="234.7" y="126.5">HX TS5220A 160GF</text>
<text x="256.9" y="131.4">UP</text>
<text x="263.9" y="126.5">HX TS5220A 160GF</text>
<text x="122.2" y="137.7">SS12_C727049</text>
<text x="134.9" y="141.3">BAT</text>
<text x="249.2" y="142.3">GND</text>
<text x="278.4" y="142.3">GND</text>
<text x="34.5" y="149.6">GND</text>
<text x="234.7" y="148.1">HX TS5220A 160GF</text>
<text x="263.9" y="148.1">HX TS5220A 160GF</text>
<text x="212.3" y="154">VO-</text>
<text x="229.1" y="153">Y</text>
<text x="254.8" y="153">LEFT</text>
<text x="122.4" y="156.5">+3V3</text>
<text x="212.3" y="161.6">VO+</text>
<text x="89.9" y="167.6">10k</text>
<text x="180.1" y="166.3">PJ-324M</text>
<text x="249.2" y="163.9">GND</text>
<text x="278.4" y="163.9">GND</text>
<text x="57.7" y="169.2">+3V3</text>
<text x="67.8" y="170.5">PED1</text>
<text x="130.6" y="171.4">CBW321609U301T</text>
<text x="157.7" y="169.2">VO-</text>
<text x="196.6" y="172.6">470</text>
<text x="16.3" y="175.4">LED1</text>
<text x="29" y="179.2">LTST-C170KSKT</text>
<text x="48" y="178">5.1k</text>
<text x="83.6" y="174.2">1uF</text>
<text x="91.2" y="176.5">100</text>
<text x="129.3" y="179">CBW321609U301T</text>
<text x="157.7" y="176.9">VO+</text>
<text x="83.6" y="185.6">1uF</text>
<text x="91.2" y="184.3">100</text>
<text x="101.3" y="181.5">PAM8302AADCR</text>
<text x="126.7" y="184.3">10uF</text>
<text x="10.3" y="188.3">SD_SPI1_CS</text>
<text x="29" y="191.9">LTST-C170KFKT</text>
<text x="48" y="190.9">5.1k</text>
<text x="133.1" y="186.9">220pF</text>
<text x="150.9" y="186.9">220pF</text>
<text x="75.2" y="193.1">GND</text>
<text x="110.7" y="194.1">GND</text>
</g>
<g font-size="2" fill="#000080">
<text x="193.7" y="17.3">C1</text>
<text x="249.9" y="12.2">SW1_RST1</text>
<text x="248.7" y="43.4">R14</text>
<text x="204.7" y="51.2">TF1</text>
<text x="266.4" y="63.9">R13</text>
<text x="196.6" y="67.2">LCD2</text>
<text x="84.7" y="74.1">U1</text>
<text x="234.7" y="84.6">SW2</text>
<text x="263.9" y="84.6">SW6</text>
<text x="58.9" y="93.8">U3</text>
<text x="93.7" y="98">LED_4</text>
<text x="168.7" y="98">C9</text>
<text x="178.8" y="99">R12</text>
<text x="25.1" y="107.9">R1</text>
<text x="41.7" y="105.6">R4</text>
<text x="77.2" y="105.6">R2</text>
<text x="172.5" y="106.9">Q3</text>
<text x="234.7" y="104.9">SW3</text>
<text x="263.9" y="104.9">SW7</text>
<text x="77.2" y="108.1">R3</text>
<text x="102.6" y="108.1">LED_3</text>
<text x="162.3" y="113">R11</text>
<text x="114" y="115.7">SW1</text>
<text x="26.1" y="120.7">C2</text>
<text x="234.7" y="124">SW4</text>
<text x="263.9" y="124">SW8</text>
<text x="49.5" y="127.1" transform="rotate(-90 49.5 127.1)">U4</text>
<text x="67.1" y="128.4">C3</text>
<text x="122.6" y="135.4">D2</text>
<text x="205.5" y="137.3">BUZZER1</text>
<text x="234.7" y="145.6">SW5</text>
<text x="263.9" y="145.6">SW9</text>
<text x="180.1" y="152.3">CN1</text>
<text x="83.6" y="166.5">C7</text>
<text x="91.2" y="162.7">R7</text>
<text x="101.3" y="165">U5</text>
<text x="130.6" y="166.3">L1</text>
<text x="196.6" y="167.6">R10</text>
<text x="31.5" y="169.1">LED_1</text>
<text x="49.3" y="172.9">R5</text>
<text x="92.5" y="171.6">R8</text>
<text x="129.3" y="173.9">L2</text>
<text x="83.6" y="178">C8</text>
<text x="91.2" y="179.5">R9</text>
<text x="32.8" y="182.8">LED_2</text>
<text x="49.3" y="185.9">R6</text>
<text x="128" y="181.8">C4</text>
<text x="133.1" y="184.3">C5</text>
<text x="153.4" y="184.3">C6</text>
<text x="186.4" y="188.4">PicoGrand</text>
<text x="216.9" y="196">Megazoid's Hut</text>
<text x="211.8" y="201.1">2026-06-22</text>
</g>
<g font-size="2">
<text x="41.7" y="21">1</text>
<text x="41.7" y="23.5">2</text>
<text x="43.9" y="22.3">GP0_SPI0RX_I2C0SDA_UART0TX</text>
<text x="96.7" y="19.3" transform="rotate(-90 96.7 19.3)">TP1</text>
<text x="97.7" y="23.4" transform="rotate(-90 97.7 23.4)">TP1</text>
<text x="99.2" y="19.3" transform="rotate(-90 99.2 19.3)">TP2</text>
<text x="100.3" y="23.4" transform="rotate(-90 100.3 23.4)">TP2</text>
<text x="101.8" y="19.3" transform="rotate(-90 101.8 19.3)">TP3</text>
<text x="102.8" y="23.4" transform="rotate(-90 102.8 23.4)">TP3</text>
<text x="104.3" y="19.3" transform="rotate(-90 104.3 19.3)">TP4</text>
<text x="105.3" y="23.4" transform="rotate(-90 105.3 23.4)">TP4</text>
<text x="106.9" y="19.3" transform="rotate(-90 106.9 19.3)">TP5</text>
<text x="107.9" y="23.4" transform="rotate(-90 107.9 23.4)">TP5</text>
<text x="109.4" y="19.3" transform="rotate(-90 109.4 19.3)">TP6</text>
<text x="110.4" y="23.4" transform="rotate(-90 110.4 23.4)">TP6</text>
<text x="123" y="22.3">VBUS</text>
<text x="129.4" y="23.5">39</text>
<text x="129.4" y="21">40</text>
<text x="253.9" y="18.4">1</text>
<text x="253.9" y="23.5">3</text>
<text x="260.1" y="18.4">2</text>
<text x="260.1" y="23.5">4</text>
<text x="41.7" y="26.1">3</text>
<text x="41.7" y="28.6">4</text>
<text x="43.9" y="24.8">GP1_SPI0CSn_I2C0SCL_UART0RX</text>
<text x="43.9" y="27.3">GND</text>
<text x="43.9" y="29.9">GP2_SPI0SCK_I2C1SDA</text>
<text x="121.1" y="29.9">3V3_EN</text>
<text x="123.1" y="24.8">VSYS</text>
<text x="124" y="27.3">GND</text>
<text x="129.4" y="28.6">37</text>
<text x="129.4" y="26.1">38</text>
<text x="203" y="24.8">1</text>
<text x="203" y="27.3">2</text>
<text x="203" y="29.9">3</text>
<text x="205.2" y="26.1">DAT2</text>
<text x="205.2" y="28.6">CD/DAT32</text>
<text x="41.7" y="31.1">5</text>
<text x="41.7" y="33.7">6</text>
<text x="43.9" y="32.4">GP3_SPI0TX_I2C1SCL</text>
<text x="43.9" y="35">GP4_SPI0RX_I2C0SDA_UART1TX</text>
<text x="117.9" y="35">ADC_VREF</text>
<text x="119.4" y="32.4">3V3(OUT)</text>
<text x="129.4" y="33.7">35</text>
<text x="129.4" y="31.1">36</text>
<text x="203" y="32.4">4</text>
<text x="203" y="35">5</text>
<text x="205.2" y="31.1">CMD</text>
<text x="205.2" y="33.7">VDD</text>
<text x="218.8" y="32.2">EH</text>
<text x="218.8" y="34.7">EH</text>
<text x="222" y="31.1">9</text>
<text x="222" y="33.7">10</text>
<text x="41.7" y="36.2">7</text>
<text x="41.7" y="38.8">8</text>
<text x="41.7" y="41.3">9</text>
<text x="43.9" y="37.5">GP5_SPI0CSn_I2C0SCL_UART1RX</text>
<text x="43.9" y="40">GND</text>
<text x="117.1" y="37.5">GP28_ADC2</text>
<text x="117.3" y="40">GND_AGND</text>
<text x="129.4" y="41.3">32</text>
<text x="129.4" y="38.8">33</text>
<text x="129.4" y="36.2">34</text>
<text x="203" y="37.5">6</text>
<text x="203" y="40">7</text>
<text x="205.2" y="36.2">CLK</text>
<text x="205.2" y="38.8">VSS</text>
<text x="205.2" y="41.3">DATO</text>
<text x="218.8" y="37.2">EH</text>
<text x="218.8" y="39.8">EH</text>
<text x="222" y="36.2">11</text>
<text x="222" y="38.8">12</text>
<text x="40.6" y="43.8">10</text>
<text x="40.6" y="46.4">11</text>
<text x="43.9" y="42.6">GP6_SPI0SCK_I2C1SDA</text>
<text x="43.9" y="45.1">GP7_SPI0TX_I2C1SCL</text>
<text x="43.9" y="47.7">GP8_SPI1RX_I2C0SDA_UART1TX</text>
<text x="107.8" y="45.1">GP26_ADC0_I2C1SDA</text>
<text x="108" y="42.6">GP27_ADC1_I2C1SCL</text>
<text x="124.1" y="47.7">RUN</text>
<text x="129.4" y="46.4">30</text>
<text x="129.4" y="43.8">31</text>
<text x="201.3" y="45.1">CD</text>
<text x="203" y="42.6">8</text>
<text x="205.2" y="43.8">DAT1</text>
<text x="205.2" y="46.4">CD</text>
<text x="40.6" y="48.9">12</text>
<text x="40.6" y="51.5">13</text>
<text x="43.9" y="50.2">GP9_SPI1CSn_I2C0SCL_UART1RX</text>
<text x="43.9" y="52.7">GND</text>
<text x="123.3" y="50.2">GP22</text>
<text x="124" y="52.7">GND</text>
<text x="129.4" y="51.5">28</text>
<text x="129.4" y="48.9">29</text>
<text x="256.7" y="51" transform="rotate(-90 256.7 51)">3</text>
<text x="261.8" y="51" transform="rotate(-90 261.8 51)">5</text>
<text x="40.6" y="54">14</text>
<text x="40.6" y="56.5">15</text>
<text x="40.6" y="59.1">16</text>
<text x="43.9" y="55.3">GP10_SPI1SCK_I2C1SDA</text>
<text x="43.9" y="57.8">GP11_SPI1TX_I2C1SCL</text>
<text x="114.1" y="57.8">GP20_I2C0SDA</text>
<text x="114.3" y="55.3">GP21_I2C0SCL</text>
<text x="129.4" y="59.1">25</text>
<text x="129.4" y="56.5">26</text>
<text x="129.4" y="54">27</text>
<text x="251.4" y="57.8">7</text>
<text x="251.4" y="55.3">2</text>
<text x="267.7" y="57.8">6</text>
<text x="267.7" y="55.3">4</text>
<text x="40.6" y="61.6">17</text>
<text x="40.6" y="64.2">18</text>
<text x="43.9" y="60.4">GP12_SPI1RX_I2C0SDA_UART0TX</text>
<text x="43.9" y="62.9">GP13_SPI1CSn_I2C0SCL_UART0RX</text>
<text x="43.9" y="65.4">GND</text>
<text x="104.8" y="62.9">GP18_SPI0SCK_I2C1SDA</text>
<text x="106.5" y="60.4">GP19_SPI0TX_I2C1SCL</text>
<text x="124" y="65.4">GND</text>
<text x="129.4" y="64.2">23</text>
<text x="129.4" y="61.6">24</text>
<text x="259.3" y="62.3" transform="rotate(-90 259.3 62.3)">1</text>
<text x="40.6" y="66.7">19</text>
<text x="40.6" y="69.2">20</text>
<text x="43.9" y="68">GP14_SPI1SCK_I2C1SDA</text>
<text x="43.9" y="70.5">GP15_SPI1TX_I2C1SCL</text>
<text x="104.2" y="68">GP17_SPI0CSn_UART0TX</text>
<text x="105.1" y="70.5">GP16_SPI0RX_UART0RX</text>
<text x="129.4" y="69.2">21</text>
<text x="129.4" y="66.7">22</text>
<text x="194.2" y="72.6">1</text>
<text x="194.2" y="75.1">2</text>
<text x="194.2" y="77.6">3</text>
<text x="197.9" y="72.6">GND</text>
<text x="197.9" y="75.1">RESET</text>
<text x="197.9" y="77.6">SCK</text>
<text x="194.2" y="80.2">4</text>
<text x="194.2" y="82.7">5</text>
<text x="197.9" y="80.2">DC</text>
<text x="197.9" y="82.7">CS</text>
<text x="194.2" y="85.3">6</text>
<text x="194.2" y="87.8">7</text>
<text x="197.9" y="85.3">MOSI</text>
<text x="197.9" y="87.8">MISO</text>
<text x="193.2" y="95.4">10</text>
<text x="194.2" y="90.3">8</text>
<text x="194.2" y="92.9">9</text>
<text x="197.9" y="90.3">GND</text>
<text x="197.9" y="92.9">VCC</text>
<text x="197.9" y="95.4">VCC</text>
<text x="238.7" y="90.8">1</text>
<text x="238.7" y="95.9">3</text>
<text x="244.9" y="90.8">2</text>
<text x="244.9" y="95.9">4</text>
<text x="267.9" y="90.8">1</text>
<text x="267.9" y="95.9">3</text>
<text x="274.1" y="90.8">2</text>
<text x="274.1" y="95.9">4</text>
<text x="67.3" y="100.7">EP</text>
<text x="71" y="99.5">9</text>
<text x="193.2" y="98">11</text>
<text x="193.2" y="100.5">12</text>
<text x="197.9" y="98">LED</text>
<text x="197.9" y="100.5">LED</text>
<text x="49.3" y="102">1</text>
<text x="49.3" y="104.5">2</text>
<text x="49.3" y="107.1">3</text>
<text x="51.5" y="103.3">TEMP</text>
<text x="51.5" y="105.8">PROG</text>
<text x="63.1" y="105.8">CHRG#</text>
<text x="67.2" y="103.3">CE</text>
<text x="71" y="107.1">6</text>
<text x="71" y="104.5">7</text>
<text x="71" y="102">8</text>
<text x="193.2" y="105.6">14</text>
<text x="193.2" y="103">13</text>
<text x="197.9" y="105.6">LED</text>
<text x="197.9" y="103">LED</text>
<text x="49.3" y="109.6">4</text>
<text x="51.5" y="108.4">GND</text>
<text x="51.5" y="110.9">VCC</text>
<text x="62.3" y="108.4">STDBY#</text>
<text x="66.1" y="110.9">BAT</text>
<text x="71" y="109.6">5</text>
<text x="193.2" y="108.1">15</text>
<text x="193.2" y="110.7">16</text>
<text x="193.2" y="113.2">17</text>
<text x="197.9" y="108.1">NC</text>
<text x="197.9" y="110.7">NC</text>
<text x="197.9" y="113.2">NC</text>
<text x="238.7" y="111.2">1</text>
<text x="244.9" y="111.2">2</text>
<text x="267.9" y="111.2">1</text>
<text x="274.1" y="111.2">2</text>
<text x="193.2" y="115.7">18</text>
<text x="197.9" y="115.7">NC</text>
<text x="238.7" y="116.2">3</text>
<text x="244.9" y="116.2">4</text>
<text x="267.9" y="116.2">3</text>
<text x="274.1" y="116.2">4</text>
<text x="54" y="123.9" transform="rotate(-90 54 123.9)">4</text>
<text x="54.9" y="124.4">2</text>
<text x="55.3" y="121.8" transform="rotate(-90 55.3 121.8)">4</text>
<text x="57" y="125.7">2</text>
<text x="105.3" y="124.9">5</text>
<text x="121.7" y="124.9">4</text>
<text x="54" y="128.6" transform="rotate(-90 54 128.6)">3</text>
<text x="54.9" y="126.9">1</text>
<text x="55.3" y="130.7" transform="rotate(-90 55.3 130.7)">3</text>
<text x="57" y="128.2">1</text>
<text x="108.1" y="130.6" transform="rotate(-90 108.1 130.6)">1</text>
<text x="113.2" y="130.6" transform="rotate(-90 113.2 130.6)">2</text>
<text x="118.3" y="130.6" transform="rotate(-90 118.3 130.6)">3</text>
<text x="238.7" y="130.2">1</text>
<text x="244.9" y="130.2">2</text>
<text x="267.9" y="130.2">1</text>
<text x="274.1" y="130.2">2</text>
<text x="238.7" y="135.3">3</text>
<text x="244.9" y="135.3">4</text>
<text x="267.9" y="135.3">3</text>
<text x="274.1" y="135.3">4</text>
<text x="211.8" y="141.4">2</text>
<text x="211.8" y="146.5">1</text>
<text x="190.2" y="155.3">2</text>
<text x="190.2" y="152.8">1</text>
<text x="238.7" y="151.8">1</text>
<text x="244.9" y="151.8">2</text>
<text x="267.9" y="151.8">1</text>
<text x="274.1" y="151.8">2</text>
<text x="190.2" y="160.4">4</text>
<text x="190.2" y="157.9">3</text>
<text x="238.7" y="156.9">3</text>
<text x="244.9" y="156.9">4</text>
<text x="267.9" y="156.9">3</text>
<text x="274.1" y="156.9">4</text>
<text x="190.2" y="163">5</text>
<text x="100.1" y="168">1</text>
<text x="100.1" y="170.6">2</text>
<text x="100.1" y="173.1">3</text>
<text x="102.3" y="169.3">SD#</text>
<text x="102.3" y="171.9">NC</text>
<text x="111.3" y="171.9">GND</text>
<text x="112.2" y="169.3">VO-</text>
<text x="116.7" y="173.1">6</text>
<text x="116.7" y="170.6">7</text>
<text x="116.7" y="168">8</text>
<text x="100.1" y="175.7">4</text>
<text x="102.3" y="174.4">IN+</text>
<text x="102.3" y="176.9">IN-</text>
<text x="111.5" y="174.4">VDD</text>
<text x="111.7" y="176.9">VO+</text>
<text x="116.7" y="175.7">5</text>
</g>
<g font-size="1.9" fill="#a00000">
<text x="28.4" y="2.9">1</text>
<text x="78.2" y="2.9">2</text>
<text x="128" y="2.9">3</text>
<text x="177.8" y="2.9">4</text>
<text x="227.6" y="2.9">5</text>
<text x="1.4" y="28.2">A</text>
<text x="290.7" y="28.2">A</text>
<text x="1.4" y="78">B</text>
<text x="290.7" y="78">B</text>
<text x="1.4" y="127.8">C</text>
<text x="290.7" y="127.8">C</text>
<text x="1.4" y="177.6">D</text>
<text x="290.7" y="177.6">D</text>
<text x="28.4" y="205.1">1</text>
<text x="78.2" y="205.1">2</text>
<text x="128" y="205.1">3</text>
<text x="177.8" y="205.1">4</text>
<text x="227.6" y="205.1">5</text>
</g>
<g font-size="1.9">
<text x="101.3" y="98">RED</text>
<text x="110.2" y="108.1">GREEN</text>
<text x="35.3" y="171.6">YELLOW</text>
<text x="31.5" y="194.5">ORANGE</text>
</g>
<g font-size="1.1" fill="#a00000">
<text x="254" y="54.5">R1</text>
<text x="264.4" y="54.5">R2</text>
</g>
</svg>
